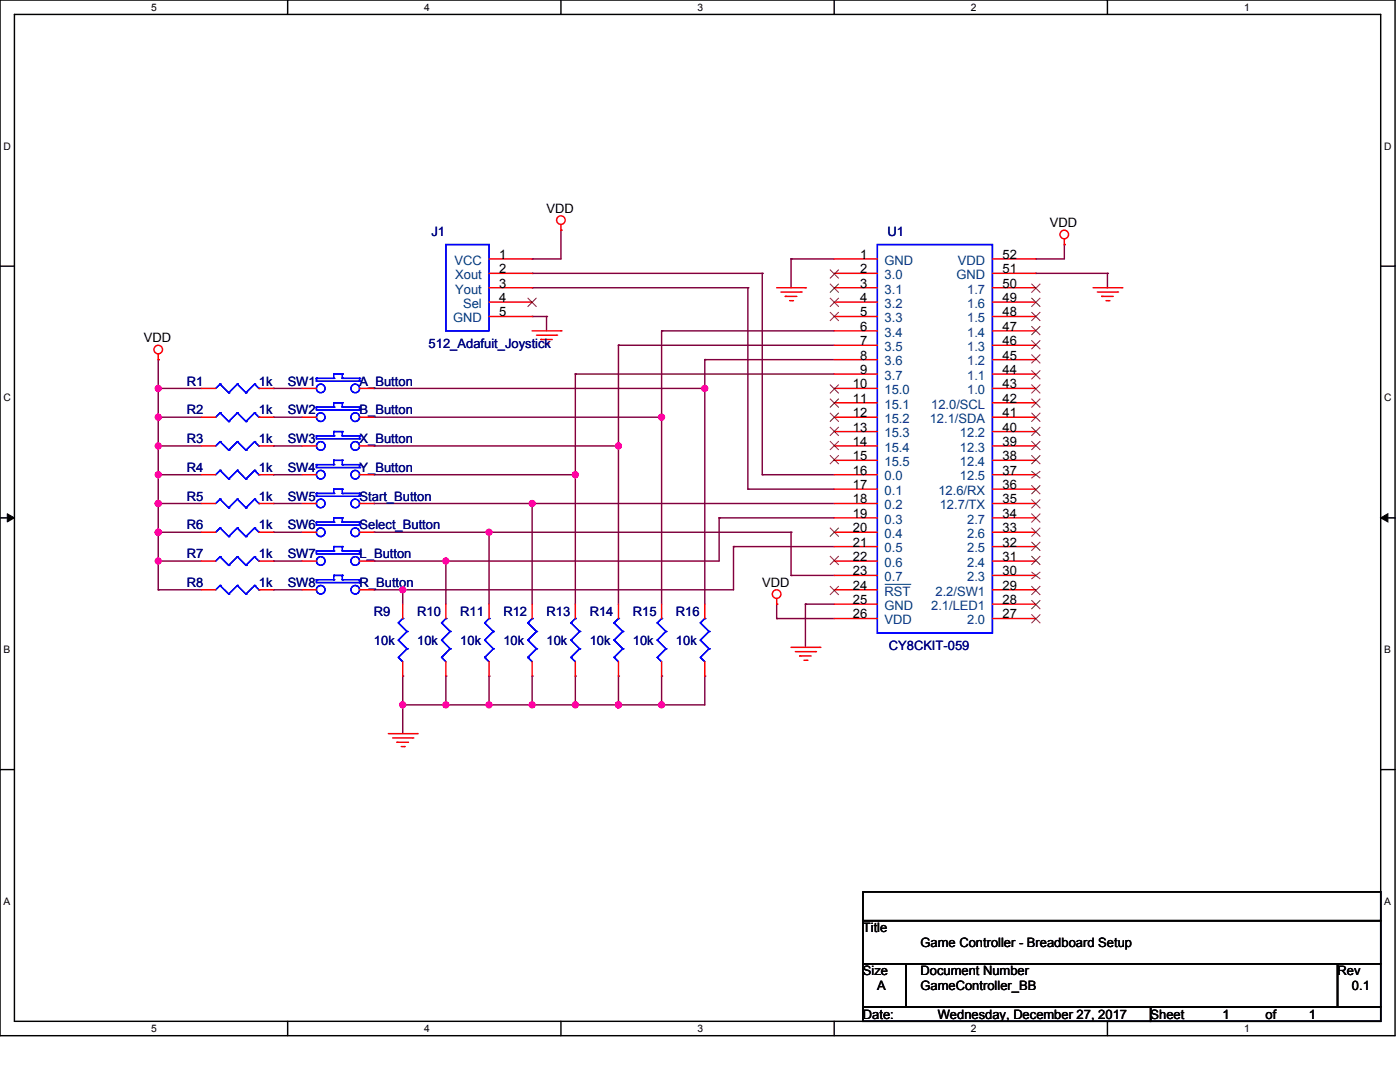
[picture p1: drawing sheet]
<svg xmlns="http://www.w3.org/2000/svg" width="279mm" height="216mm" viewBox="0 0 279 216" stroke-linecap="round" stroke-linejoin="round" font-family="sans-serif">
<path d="M0 0h278.4v206.7h-278.4zM2.9 2.9h272.6v200.9h-272.6z" fill="none" stroke="#000" stroke-width=".29"/>
<g fill="#fff">
<path d="M30.1 .3h1.2v2.3h-1.2z"/>
<path d="M30.1 204.1h1.2v2.3h-1.2z"/>
</g>
<path d="M57.4 0v2.9M57.4 203.8v2.9" fill="none" stroke="#000" stroke-width=".29"/>
<g fill="#fff">
<path d="M84.7 .3h1.1v2.3h-1.1z"/>
<path d="M84.7 204.1h1.1v2.3h-1.1z"/>
</g>
<path d="M111.9 0v2.9M111.9 203.8v2.9" fill="none" stroke="#000" stroke-width=".29"/>
<g fill="#fff">
<path d="M139.2 .3h1.1v2.3h-1.1z"/>
<path d="M139.2 204.1h1.1v2.3h-1.1z"/>
</g>
<path d="M166.5 0v2.9M166.5 203.8v2.9" fill="none" stroke="#000" stroke-width=".29"/>
<g fill="#fff">
<path d="M193.7 .3h1.2v2.3h-1.2z"/>
<path d="M193.7 204.1h1.2v2.3h-1.2z"/>
</g>
<path d="M221 0v2.9M221 203.8v2.9" fill="none" stroke="#000" stroke-width=".29"/>
<g fill="#fff">
<path d="M248.3 .3h1.1v2.3h-1.1z"/>
<path d="M248.3 204.1h1.1v2.3h-1.1z"/>
<path d="M.7 28h1.5v2.3h-1.5z"/>
<path d="M276.3 28h1.4v2.3h-1.4z"/>
<path d="M.7 78.2h1.5v2.3h-1.5z"/>
<path d="M276.3 78.2h1.4v2.3h-1.4z"/>
</g>
<path d="M0 53.1h2.9M275.5 53.1h2.9" fill="none" stroke="#000" stroke-width=".29"/>
<g fill="#fff">
<path d="M.7 128.4h1.4v2.3h-1.4z"/>
<path d="M276.3 128.4h1.3v2.3h-1.3z"/>
</g>
<path d="M0 103.3h2.9M275.5 103.3h2.9" fill="none" stroke="#000" stroke-width=".29"/>
<path d="M1.4 102.5l1.5 .8-1.5 .9zM275.5 103.3l1.5-.8v1.7z" fill="#000" stroke="#000" stroke-width=".2"/>
<g fill="#fff">
<path d="M.7 178.7h1.4v2.3h-1.4z"/>
<path d="M276.3 178.7h1.3v2.3h-1.3z"/>
</g>
<path d="M0 153.6h2.9M275.5 153.6h2.9M172.2 178h103.3v5.7h-103.3zM172.2 183.7h103.3v8.6h-103.3zM172.2 192.3h8.6v8.6h-8.6zM180.8 192.3h86.1v8.6h-86.1zM266.9 192.3h8.6v8.6h-8.6zM172.2 200.9h57.4v2.9h-57.4zM229.6 200.9h45.9v2.9h-45.9z" fill="none" stroke="#000" stroke-width=".29"/>
<g fill="none" stroke="#800040" stroke-width=".29">
<path d="M106.2 57.4h.1M106.2 54.5h.1M106.2 51.7h.1M106.2 54.5h45.9M106.2 57.4h43.1M112 45.9h.1M112 45.9v5.8h-5.8M149.3 57.4h.1M149.3 57.4v40.2M152.1 54.5h.1M152.1 54.5v40.2M157.9 51.7h.1"/>
<path d="M157.9 51.7v5.7M157.9 51.7h8.6M206.7 51.7h.1M206.7 54.5h.1M206.7 54.5h14.3M212.4 48.8h.1M212.4 48.8v2.9h-5.7M221 54.5h.1M221 54.5v2.9M31.6 77.5h.1M31.6 71.8h.1M31.6 71.8v45.9"/>
<path d="M31.6 77.5h8.6M54.5 77.5h.1M54.5 77.5h5.8M74.6 77.5h.1M74.6 77.5h66.1M106.2 63.2h.1M106.2 63.2h2.9M109.1 63.2h.1M109.1 63.2v2.8M114.8 74.6h.1M114.8 74.6v46M114.8 74.6h51.7"/>
<path d="M123.4 68.9h.1M123.4 68.9v51.7M123.4 68.9h43.1M132 66h.1M132 66v54.6M132 66h34.5M140.7 77.5h.1M140.7 71.8h.1M140.7 71.8v48.8M140.7 71.8h25.8M31.6 83.2h.1M31.6 89h.1"/>
<path d="M31.6 94.7h.1M31.6 83.2h8.6M31.6 89h8.6M31.6 94.7h8.6M54.5 83.2h.1M54.5 89h.1M54.5 94.7h.1M54.5 83.2h5.8M54.5 89h5.8M54.5 94.7h5.8M74.6 94.7h.1M74.6 89h.1"/>
<path d="M74.6 83.2h.1M74.6 83.2h57.4M74.6 89h48.8M74.6 94.7h40.2M114.8 94.7h.1M123.4 89h.1M132 83.2h.1M149.3 97.6h.1M149.3 97.6h17.2M152.1 94.7h.1M152.1 94.7h14.4M31.6 100.5h.1"/>
<path d="M31.6 106.2h.1M31.6 112h.1M31.6 117.7h.1M31.6 100.5h8.6M31.6 106.2h8.6M31.6 112h8.6M31.6 117.7h8.6M54.5 100.5h.1M54.5 106.2h.1M54.5 112h.1M54.5 117.7h.1M54.5 100.5h5.8"/>
<path d="M54.5 106.2h5.8M54.5 112h5.8M54.5 117.7h5.8M74.6 100.5h.1M74.6 106.2h.1M74.6 117.7h.1M74.6 112h.1M74.6 100.5h91.9M74.6 106.2h83.3M80.4 117.7h.1M80.4 117.7v2.9M89 112h.1"/>
<path d="M89 112v8.6M97.6 106.2h.1M97.6 106.2v14.4M106.2 100.5h.1M106.2 100.5v20.1M143.5 103.3h.1M143.5 103.3v8.7h-68.9M143.5 103.3h23M146.4 109.1h.1M146.4 109.1v8.6h-71.8M146.4 109.1h20.1M157.9 106.2h.1"/>
<path d="M157.9 114.8h.1M157.9 106.2v8.6M157.9 114.8h8.6M80.4 134.9h.1M80.4 134.9v11.5M89 134.9h.1M89 134.9v5.8M97.6 134.9h.1M97.6 134.9v5.8M106.2 134.9h.1M106.2 134.9v5.8M114.8 134.9h.1"/>
<path d="M114.8 134.9v5.8M123.4 134.9h.1M123.4 134.9v5.8M132 134.9h.1M132 134.9v5.8M140.7 134.9h.1M140.7 134.9v5.8h-60.3M155 120.6h.1M155 123.4h.1M155 120.6v2.8M155 123.4h11.5M160.7 120.6h.1"/>
<path d="M160.7 120.6h5.8M160.7 120.6v8.6M80.4 140.7h.1M89 140.7h.1M97.6 140.7h.1M106.2 140.7h.1M114.8 140.7h.1M123.4 140.7h.1M132 140.7h.1"/>
</g>
<g fill="#f0f" stroke="#f0f" stroke-width=".29">
<circle cx="31.6" cy="77.5" r=".57"/>
<circle cx="31.6" cy="89" r=".57"/>
<circle cx="31.6" cy="83.2" r=".57"/>
<circle cx="31.6" cy="100.5" r=".57"/>
<circle cx="31.6" cy="94.7" r=".57"/>
<circle cx="31.6" cy="106.2" r=".57"/>
<circle cx="31.6" cy="111.9" r=".57"/>
<circle cx="80.4" cy="117.7" r=".57"/>
<circle cx="89" cy="111.9" r=".57"/>
<circle cx="97.6" cy="106.2" r=".57"/>
<circle cx="106.2" cy="100.5" r=".57"/>
<circle cx="114.8" cy="94.7" r=".57"/>
<circle cx="123.4" cy="89" r=".57"/>
<circle cx="132" cy="83.2" r=".57"/>
<circle cx="140.6" cy="77.5" r=".57"/>
<circle cx="80.4" cy="140.6" r=".57"/>
<circle cx="97.6" cy="140.6" r=".57"/>
<circle cx="89" cy="140.6" r=".57"/>
<circle cx="106.2" cy="140.6" r=".57"/>
<circle cx="123.4" cy="140.6" r=".57"/>
<circle cx="114.8" cy="140.6" r=".57"/>
<circle cx="132" cy="140.6" r=".57"/>
</g>
<g fill="none" stroke="#f00" stroke-width=".29">
<path d="M97.6 57.4h8.6M97.6 51.7h8.6M97.6 54.5h8.6M112 45.9h.1M112 44.8v1.1M155 57.4h5.7M155.9 58.3h4M156.7 59.1h.1M156.7 59.1h2.3M157.6 60h.6M158.2 60h.1M159.9 58.3h.1"/>
<path d="M160.7 57.4h.1M166.5 57.4h8.6M166.5 51.7h8.6M166.5 54.5h8.6M198.1 57.4h8.6M198.1 51.7h8.6M198.1 54.5h8.6M212.4 48.8h.1M212.4 47.7v1.1M218.1 57.4h5.8M219 58.3h4M219.9 59.1h.1"/>
<path d="M219.9 59.1h2.3M220.7 60h.6M221.3 60h.1M223 58.3h.1M223.9 57.4h.1M31.6 71.8h.1M31.6 70.6v1.2M40.2 77.5h2.9M51.7 77.5h2.8M60.3 77.5h2.9M71.8 77.5h2.8M97.6 60.3h8.6"/>
<path d="M97.6 63.2h8.6M106.2 66h5.8M107.1 66.9h4M107.9 67.7h.1M107.9 67.7h2.3M108.8 68.6h.6M109.4 68.6h.1M111.1 66.9h.1M112 66h.1M166.5 66h8.6M166.5 60.3h8.6M166.5 63.2h8.6"/>
<path d="M166.5 68.9h8.6M166.5 71.8h8.6M166.5 74.6h8.6M166.5 77.5h8.6M198.1 66h8.6M198.1 60.3h8.6M198.1 63.2h8.6M198.1 68.9h8.6M198.1 71.8h8.6M198.1 74.6h8.6M198.1 77.5h8.6M40.2 83.2h2.9"/>
<path d="M40.2 89h2.9M40.2 94.7h2.9M51.7 83.2h2.8M51.7 89h2.8M51.7 94.7h2.8M60.3 83.2h2.9M60.3 89h2.9M60.3 94.7h2.9M71.8 83.2h2.8M71.8 89h2.8M71.8 94.7h2.8M166.5 80.4h8.6"/>
<path d="M166.5 83.2h8.6M166.5 86.1h8.6M166.5 89h8.6M166.5 91.9h8.6M166.5 94.7h8.6M166.5 97.6h8.6M198.1 80.4h8.6M198.1 83.2h8.6M198.1 86.1h8.6M198.1 89h8.6M198.1 91.9h8.6M198.1 94.7h8.6"/>
<path d="M198.1 97.6h8.6M40.2 106.2h2.9M40.2 117.7h2.9M40.2 100.5h2.9M40.2 112h2.9M51.7 106.2h2.8M51.7 117.7h2.8M51.7 100.5h2.8M51.7 112h2.8M60.3 106.2h2.9M60.3 117.7h2.9M60.3 100.5h2.9"/>
<path d="M60.3 112h2.9M71.8 106.2h2.8M71.8 117.7h2.8M71.8 100.5h2.8M71.8 112h2.8M155 119.4v1.2M166.5 106.2h8.6M166.5 117.7h8.6M166.5 100.5h8.6M166.5 103.3h8.6M166.5 109.1h8.6M166.5 112h8.6"/>
<path d="M166.5 114.8h8.6M198.1 106.2h8.6M198.1 117.7h8.6M198.1 100.5h8.6M198.1 103.3h8.6M198.1 109.1h8.6M198.1 112h8.6M198.1 114.8h8.6M80.4 120.6v2.8M80.4 132v2.9M89 120.6v2.8M89 132v2.9"/>
<path d="M97.6 120.6v2.8M97.6 132v2.9M106.2 120.6v2.8M106.2 132v2.9M114.8 120.6v2.8M114.8 132v2.9M123.4 120.6v2.8M123.4 132v2.9M132 120.6v2.8M132 132v2.9M140.7 120.6v2.8M140.7 132v2.9"/>
<path d="M155 120.6h.1M157.9 129.2h5.7M158.7 130h4.1M159.6 130.9h.1M159.6 130.9h2.3M160.5 131.8h.5M161 131.8h.1M162.8 130h.1M163.6 129.2h.1M166.5 120.6h8.6M166.5 123.4h8.6M198.1 120.6h8.6"/>
<path d="M198.1 123.4h8.6M77.5 146.4h5.7M78.4 147.2h4M79.2 148.1h.1M79.2 148.1h2.3M80.1 149h.6M80.7 149h.1M82.4 147.2h.1M83.2 146.4h.1"/>
<circle cx="111.9" cy="43.9" r=".86"/>
<circle cx="212.4" cy="46.8" r=".86"/>
<circle cx="31.6" cy="69.7" r=".85"/>
<circle cx="155" cy="118.5" r=".86"/>
</g>
<g fill="none" stroke="#00f" stroke-width=".29">
<path d="M89 48.8h8.6v17.2h-8.6zM175.1 48.8h23v77.5h-23zM43.9 76.6h.1M43.9 76.6l-.8 .9M43.9 76.6l1.7 1.8M45.6 78.4h.1M47.4 76.6h.1M47.4 76.6l-1.8 1.8M47.4 76.6l1.7 1.8M49.1 78.4h.1M50.8 76.6h.1M50.8 76.6l-1.7 1.8"/>
<path d="M50.8 76.6l.9 .9M51.7 77.5h.1M63.2 75.5h.1M63.2 75.5v.6h8.6M63.2 75.5h3.4M66.6 74.6h.1M66.6 75.5h.1M66.6 74.6v.9M66.6 74.6h1.7M68.3 75.5h.1M68.3 74.6h.1M68.3 74.6v.9"/>
<path d="M68.3 75.5h3.5M71.8 76.1h.1M71.8 75.5h.1M71.8 75.5v.6M43.9 88.1h.1M43.9 99.6h.1M43.9 82.4h.1M43.9 93.9h.1M43.9 88.1l-.8 .9M43.9 88.1l1.7 1.7M43.9 99.6l-.8 .9M43.9 99.6l1.7 1.7"/>
<path d="M43.9 82.4l-.8 .8M43.9 82.4l1.7 1.7M43.9 93.9l-.8 .8M43.9 93.9l1.7 1.7M45.6 89.8h.1M45.6 84.1h.1M45.6 95.6h.1M47.4 88.1h.1M47.4 99.6h.1M47.4 82.4h.1M47.4 93.9h.1M47.4 88.1l-1.8 1.7"/>
<path d="M47.4 88.1l1.7 1.7M47.4 99.6l-1.8 1.7M47.4 99.6l1.7 1.7M47.4 82.4l-1.8 1.7M47.4 82.4l1.7 1.7M47.4 93.9l-1.8 1.7M47.4 93.9l1.7 1.7M49.1 89.8h.1M49.1 84.1h.1M49.1 95.6h.1M50.8 88.1h.1M50.8 99.6h.1"/>
<path d="M50.8 82.4h.1M50.8 93.9h.1M50.8 88.1l-1.7 1.7M50.8 88.1l.9 .9M50.8 99.6l-1.7 1.7M50.8 99.6l.9 .9M50.8 82.4l-1.7 1.7M50.8 82.4l.9 .8M50.8 93.9l-1.7 1.7M50.8 93.9l.9 .8M51.7 89h.1M51.7 83.2h.1"/>
<path d="M51.7 94.7h.1M63.2 92.7h.1M63.2 87h.1M63.2 98.5h.1M63.2 81.2h.1M63.2 92.7v.6h8.6M63.2 92.7h3.4M63.2 81.2v.6h8.6M63.2 87v.5h8.6M63.2 98.5v.5h8.6M63.2 87h3.4M63.2 98.5h3.4"/>
<path d="M63.2 81.2h3.4M66.6 91.9h.1M66.6 92.7h.1M66.6 86.1h.1M66.6 87h.1M66.6 97.6h.1M66.6 98.5h.1M66.6 80.4h.1M66.6 81.2h.1M66.6 91.9h1.7M66.6 80.4v.8M66.6 86.1v.9"/>
<path d="M66.6 91.9v.8M66.6 97.6v.9M66.6 86.1h1.7M66.6 97.6h1.7M66.6 80.4h1.7M68.3 92.7h.1M68.3 91.9h.1M68.3 87h.1M68.3 86.1h.1M68.3 98.5h.1M68.3 97.6h.1M68.3 81.2h.1"/>
<path d="M68.3 80.4h.1M68.3 92.7h3.5M68.3 80.4v.8M68.3 86.1v.9M68.3 91.9v.8M68.3 97.6v.9M68.3 87h3.5M68.3 98.5h3.5M68.3 81.2h3.5M71.8 93.3h.1M71.8 92.7h.1M71.8 87.5h.1"/>
<path d="M71.8 87h.1M71.8 99h.1M71.8 98.5h.1M71.8 81.8h.1M71.8 81.2h.1M71.8 81.2v.6M71.8 87v.5M71.8 92.7v.6M71.8 98.5v.5M43.9 105.3h.1M43.9 116.8h.1M43.9 111.1h.1"/>
<path d="M43.9 105.3l-.8 .9M43.9 105.3l1.7 1.8M43.9 116.8l-.8 .9M43.9 116.8l1.7 1.7M43.9 111.1l-.8 .9M43.9 111.1l1.7 1.7M45.6 107.1h.1M45.6 118.5h.1M45.6 101.3h.1M45.6 112.8h.1M47.4 105.3h.1M47.4 116.8h.1"/>
<path d="M47.4 111.1h.1M47.4 105.3l-1.8 1.8M47.4 105.3l1.7 1.8M47.4 116.8l-1.8 1.7M47.4 116.8l1.7 1.7M47.4 111.1l-1.8 1.7M47.4 111.1l1.7 1.7M49.1 107.1h.1M49.1 118.5h.1M49.1 101.3h.1M49.1 112.8h.1M50.8 105.3h.1"/>
<path d="M50.8 116.8h.1M50.8 111.1h.1M50.8 105.3l-1.7 1.8M50.8 105.3l.9 .9M50.8 116.8l-1.7 1.7M50.8 116.8l.9 .9M50.8 111.1l-1.7 1.7M50.8 111.1l.9 .9M51.7 106.2h.1M51.7 117.7h.1M51.7 100.5h.1M51.7 112h.1"/>
<path d="M63.2 104.2h.1M63.2 115.7h.1M63.2 109.9h.1M63.2 104.2v.6h8.6M63.2 109.9v.6h8.6M63.2 115.7v.5h8.6M63.2 104.2h3.4M63.2 115.7h3.4M63.2 109.9h3.4M66.6 103.3h.1M66.6 104.2h.1M66.6 114.8h.1"/>
<path d="M66.6 115.7h.1M66.6 109.1h.1M66.6 109.9h.1M66.6 103.3v.9M66.6 109.1v.8M66.6 114.8v.9M66.6 103.3h1.7M66.6 114.8h1.7M66.6 109.1h1.7M68.3 104.2h.1M68.3 103.3h.1M68.3 115.7h.1"/>
<path d="M68.3 114.8h.1M68.3 109.9h.1M68.3 109.1h.1M68.3 103.3v.9M68.3 109.1v.8M68.3 114.8v.9M68.3 104.2h3.5M68.3 115.7h3.5M68.3 109.9h3.5M71.8 104.8h.1M71.8 104.2h.1M71.8 116.2h.1"/>
<path d="M71.8 115.7h.1M71.8 110.5h.1M71.8 109.9h.1M71.8 104.2v.6M71.8 109.9v.6M71.8 115.7v.5M79.5 131.2h.1M79.5 127.7h.1M79.5 124.3h.1M79.5 131.2l.9 .8M79.5 127.7l1.7 1.8M79.5 124.3l1.7 1.7"/>
<path d="M80.4 123.4h.1M80.4 123.4l-.9 .9M81.2 129.5h.1M81.2 126h.1M81.2 129.5l-1.7 1.7M81.2 126l-1.7 1.7M88.1 131.2h.1M88.1 127.7h.1M88.1 124.3h.1M88.1 131.2l.9 .8M88.1 127.7l1.7 1.8M88.1 124.3l1.7 1.7"/>
<path d="M89 123.4h.1M89 123.4l-.9 .9M89.8 129.5h.1M89.8 126h.1M89.8 129.5l-1.7 1.7M89.8 126l-1.7 1.7M96.7 131.2h.1M96.7 127.7h.1M96.7 124.3h.1M96.7 131.2l.9 .8M96.7 127.7l1.8 1.8M96.7 124.3l1.8 1.7"/>
<path d="M97.6 123.4h.1M97.6 123.4l-.9 .9M98.5 129.5h.1M98.5 126h.1M98.5 129.5l-1.8 1.7M98.5 126l-1.8 1.7M105.3 131.2h.1M105.3 127.7h.1M105.3 124.3h.1M105.3 131.2l.9 .8M105.3 127.7l1.8 1.8M105.3 124.3l1.8 1.7"/>
<path d="M106.2 123.4h.1M106.2 123.4l-.9 .9M107.1 129.5h.1M107.1 126h.1M107.1 129.5l-1.8 1.7M107.1 126l-1.8 1.7M114 131.2h.1M114 127.7h.1M114 124.3h.1M114 131.2l.8 .8M114 127.7l1.7 1.8M114 124.3l1.7 1.7"/>
<path d="M114.8 123.4h.1M114.8 123.4l-.8 .9M115.7 129.5h.1M115.7 126h.1M115.7 129.5l-1.7 1.7M115.7 126l-1.7 1.7M122.6 131.2h.1M122.6 127.7h.1M122.6 124.3h.1M122.6 131.2l.8 .8M122.6 127.7l1.7 1.8M122.6 124.3l1.7 1.7"/>
<path d="M123.4 123.4h.1M123.4 123.4l-.8 .9M124.3 129.5h.1M124.3 126h.1M124.3 129.5l-1.7 1.7M124.3 126l-1.7 1.7M131.2 131.2h.1M131.2 127.7h.1M131.2 124.3h.1M131.2 131.2l.8 .8M131.2 127.7l1.7 1.8M131.2 124.3l1.7 1.7"/>
<path d="M132 123.4h.1M132 123.4l-.8 .9M132.9 129.5h.1M132.9 126h.1M132.9 129.5l-1.7 1.7M132.9 126l-1.7 1.7M139.8 131.2h.1M139.8 127.7h.1M139.8 124.3h.1M139.8 131.2l.9 .8M139.8 127.7l1.7 1.8M139.8 124.3l1.7 1.7"/>
<path d="M140.7 123.4h.1M140.7 123.4l-.9 .9M141.5 129.5h.1M141.5 126h.1M141.5 129.5l-1.7 1.7M141.5 126l-1.7 1.7"/>
<circle cx="64" cy="77.5" r=".86"/>
<circle cx="70.9" cy="77.5" r=".86"/>
<circle cx="64" cy="94.7" r=".86"/>
<circle cx="64" cy="83.2" r=".86"/>
<circle cx="64" cy="89" r=".86"/>
<circle cx="70.9" cy="94.7" r=".86"/>
<circle cx="70.9" cy="83.2" r=".86"/>
<circle cx="70.9" cy="89" r=".86"/>
<circle cx="64" cy="106.2" r=".86"/>
<circle cx="64" cy="111.9" r=".86"/>
<circle cx="64" cy="100.5" r=".86"/>
<circle cx="64" cy="117.7" r=".86"/>
<circle cx="70.9" cy="106.2" r=".86"/>
<circle cx="70.9" cy="100.5" r=".86"/>
<circle cx="70.9" cy="111.9" r=".86"/>
<circle cx="70.9" cy="117.7" r=".86"/>
</g>
<g fill="none" stroke="#804000" stroke-width=".2">
<path d="M105.3 59.4l1.8 1.8M107.1 59.4l-1.8 1.8M165.6 53.8l1.8 1.8M165.6 56.6l1.8 1.8M165.6 59.4l1.8 1.8M167.4 53.8l-1.8 1.8M167.4 56.6l-1.8 1.8M167.4 59.4l-1.8 1.8M205.8 56.6l1.8 1.8M205.8 59.4l1.8 1.8M207.6 56.6l-1.8 1.8M207.6 59.4l-1.8 1.8"/>
<path d="M165.6 62.3l1.8 1.7M165.6 76.7l1.8 1.8M165.6 79.6l1.8 1.7M167.4 62.3l-1.8 1.7M167.4 76.7l-1.8 1.8M167.4 79.6l-1.8 1.7M205.8 62.3l1.8 1.7M205.8 65.1l1.8 1.8M205.8 67.9l1.8 1.8M205.8 70.7l1.8 1.8M205.8 73.9l1.8 1.8M205.8 76.7l1.8 1.8"/>
<path d="M205.8 79.6l1.8 1.7M207.6 65.1l-1.8 1.8M207.6 70.7l-1.8 1.8M207.6 76.7l-1.8 1.8M207.6 62.3l-1.8 1.7M207.6 67.9l-1.8 1.8M207.6 73.9l-1.8 1.8M207.6 79.6l-1.8 1.7M165.6 82.4l1.8 1.7M165.6 85.2l1.8 1.8M165.6 88l1.8 1.8M165.6 90.8l1.8 1.8"/>
<path d="M167.4 82.4l-1.8 1.7M167.4 85.2l-1.8 1.8M167.4 88l-1.8 1.8M167.4 90.8l-1.8 1.8M205.8 82.4l1.8 1.7M205.8 85.2l1.8 1.8M205.8 88l1.8 1.8M205.8 90.8l1.8 1.8M205.8 94l1.8 1.4M205.8 96.8l1.8 1.8M205.8 99.7l1.8 1.7M207.6 82.4l-1.8 1.7"/>
<path d="M207.6 85.2l-1.8 1.8M207.6 88l-1.8 1.8M207.6 90.8l-1.8 1.8M207.6 94l-1.8 1.4M207.6 96.8l-1.8 1.8M207.6 99.7l-1.8 1.7M165.6 105.3l1.8 1.8M165.6 110.9l1.8 1.8M165.6 116.9l1.8 1.8M167.4 105.3l-1.8 1.8M167.4 110.9l-1.8 1.8M167.4 116.9l-1.8 1.8"/>
<path d="M205.8 102.5l1.8 1.7M205.8 105.3l1.8 1.8M205.8 108.1l1.8 1.8M205.8 110.9l1.8 1.8M205.8 114.1l1.8 1.4M205.8 116.9l1.8 1.8M205.8 119.8l1.8 1.7M207.6 102.5l-1.8 1.7M207.6 105.3l-1.8 1.8M207.6 108.1l-1.8 1.8M207.6 110.9l-1.8 1.8M207.6 114.1l-1.8 1.4"/>
<path d="M207.6 116.9l-1.8 1.8M207.6 119.8l-1.8 1.7M205.8 122.6l1.8 1.8M207.6 122.6l-1.8 1.8"/>
</g>
<path d="M176.6 116.6h5.3" fill="none" stroke="#004080" stroke-width=".2"/>
<g font-size="2.6" fill="#000080">
<text x="86.1" y="47.1">J1</text>
<text x="177.1" y="47.1">U1</text>
<text x="85.5" y="69.5">512_Adafuit_Joystick</text>
<text x="37.3" y="76.9">R1</text>
<text x="51.7" y="76.9">1k</text>
<text x="57.4" y="76.9">SW1</text>
<text x="71.8" y="76.9">A_Button</text>
<text x="37.3" y="82.7">R2</text>
<text x="51.7" y="82.7">1k</text>
<text x="57.4" y="82.7">SW2</text>
<text x="71.8" y="82.7">B_Button</text>
<text x="37.3" y="88.4">R3</text>
<text x="51.7" y="88.4">1k</text>
<text x="57.4" y="88.4">SW3</text>
<text x="71.8" y="88.4">X_Button</text>
<text x="37.3" y="94.2">R4</text>
<text x="51.7" y="94.2">1k</text>
<text x="57.4" y="94.2">SW4</text>
<text x="71.8" y="94.2">Y_Button</text>
<text x="37.3" y="99.9">R5</text>
<text x="51.7" y="99.9">1k</text>
<text x="57.4" y="99.9">SW5</text>
<text x="71.8" y="99.9">Start_Button</text>
<text x="37.3" y="105.6">R6</text>
<text x="51.7" y="105.6">1k</text>
<text x="57.4" y="105.6">SW6</text>
<text x="71.8" y="105.6">Select_Button</text>
<text x="37.3" y="111.4">R7</text>
<text x="51.7" y="111.4">1k</text>
<text x="57.4" y="111.4">SW7</text>
<text x="71.8" y="111.4">L_Button</text>
<text x="37.3" y="117.1">R8</text>
<text x="51.7" y="117.1">1k</text>
<text x="57.4" y="117.1">SW8</text>
<text x="71.8" y="117.1">R_Button</text>
<text x="74.6" y="122.9">R9</text>
<text x="83.2" y="122.9">R10</text>
<text x="91.9" y="122.9">R11</text>
<text x="100.5" y="122.9">R12</text>
<text x="109.1" y="122.9">R13</text>
<text x="117.7" y="122.9">R14</text>
<text x="126.3" y="122.9">R15</text>
<text x="134.9" y="122.9">R16</text>
<text x="74.6" y="128.6">10k</text>
<text x="83.2" y="128.6">10k</text>
<text x="91.9" y="128.6">10k</text>
<text x="100.5" y="128.6">10k</text>
<text x="109.1" y="128.6">10k</text>
<text x="117.7" y="128.6">10k</text>
<text x="126.3" y="128.6">10k</text>
<text x="134.9" y="128.6">10k</text>
<text x="177.4" y="129.8">CY8CKIT-059</text>
</g>
<g font-size="2.6">
<text x="109.1" y="42.5">VDD</text>
<text x="209.5" y="45.4">VDD</text>
<text x="99.6" y="51.7">1</text>
<text x="171.6" y="51.7">1</text>
<text x="200.1" y="51.7">52</text>
<text x="99.6" y="54.5">2</text>
<text x="99.6" y="57.4">3</text>
<text x="171.6" y="54.5">2</text>
<text x="171.6" y="57.4">3</text>
<text x="200.1" y="54.5">51</text>
<text x="200.1" y="57.4">50</text>
<text x="99.6" y="60.3">4</text>
<text x="99.6" y="63.1">5</text>
<text x="171.6" y="60.3">4</text>
<text x="171.6" y="63.1">5</text>
<text x="200.1" y="60.3">49</text>
<text x="200.1" y="63.1">48</text>
<text x="28.7" y="68.3">VDD</text>
<text x="171.6" y="66">6</text>
<text x="171.6" y="68.9">7</text>
<text x="171.6" y="71.8">8</text>
<text x="200.1" y="66">47</text>
<text x="200.1" y="68.9">46</text>
<text x="200.1" y="71.8">45</text>
<text x="170.2" y="77.5">10</text>
<text x="171.6" y="74.6">9</text>
<text x="200.1" y="74.6">44</text>
<text x="200.1" y="77.5">43</text>
<text x="170.2" y="80.4">11</text>
<text x="170.2" y="83.2">12</text>
<text x="200.1" y="80.4">42</text>
<text x="200.1" y="83.2">41</text>
<text x="170.2" y="86.1">13</text>
<text x="170.2" y="89">14</text>
<text x="200.1" y="86.1">40</text>
<text x="200.1" y="89">39</text>
<text x="170.2" y="91.8">15</text>
<text x="170.2" y="94.7">16</text>
<text x="200.1" y="91.8">38</text>
<text x="200.1" y="94.7">37</text>
<text x="170.2" y="97.6">17</text>
<text x="170.2" y="100.5">18</text>
<text x="200.1" y="97.6">36</text>
<text x="200.1" y="100.5">35</text>
<text x="170.2" y="103.3">19</text>
<text x="170.2" y="106.2">20</text>
<text x="200.1" y="103.3">34</text>
<text x="200.1" y="106.2">33</text>
<text x="170.2" y="109.1">21</text>
<text x="170.2" y="111.9">22</text>
<text x="200.1" y="109.1">32</text>
<text x="200.1" y="111.9">31</text>
<text x="152.1" y="117.1">VDD</text>
<text x="170.2" y="114.8">23</text>
<text x="170.2" y="117.7">24</text>
<text x="200.1" y="114.8">30</text>
<text x="200.1" y="117.7">29</text>
<text x="170.2" y="120.5">25</text>
<text x="170.2" y="123.4">26</text>
<text x="200.1" y="120.5">28</text>
<text x="200.1" y="123.4">27</text>
<text x="172.2" y="186">Title</text>
<text x="183.7" y="188.9">Game Controller - Breadboard Setup</text>
<text x="172.2" y="194.6">Size</text>
<text x="175.1" y="197.5">A</text>
<text x="183.7" y="194.6">Document Number</text>
<text x="183.7" y="197.5">GameController_BB</text>
<text x="266.9" y="194.6">Rev</text>
<text x="269.8" y="197.5">0.1</text>
<text x="172.2" y="203.2">Date:</text>
<text x="187.1" y="203.2">Wednesday, December 27, 2017</text>
<text x="229.6" y="203.2">Sheet</text>
<text x="244" y="203.2">1</text>
<text x="252.6" y="203.2">of</text>
<text x="261.2" y="203.2">1</text>
</g>
<g font-size="2.6" fill="#004080">
<text x="90.7" y="52.8">VCC</text>
<text x="176.5" y="52.8">GND</text>
<text x="191.2" y="52.8">VDD</text>
<text x="90.8" y="55.7">Xout</text>
<text x="90.8" y="58.6">Yout</text>
<text x="176.5" y="55.7">3.0</text>
<text x="176.5" y="58.6">3.1</text>
<text x="190.9" y="55.7">GND</text>
<text x="193" y="58.6">1.7</text>
<text x="90.4" y="64.3">GND</text>
<text x="92.4" y="61.4">Sel</text>
<text x="176.5" y="61.4">3.2</text>
<text x="176.5" y="64.3">3.3</text>
<text x="193" y="61.4">1.6</text>
<text x="193" y="64.3">1.5</text>
<text x="176.5" y="67.2">3.4</text>
<text x="176.5" y="70">3.5</text>
<text x="193" y="67.2">1.4</text>
<text x="193" y="70">1.3</text>
<text x="176.5" y="72.9">3.6</text>
<text x="176.5" y="75.8">3.7</text>
<text x="193" y="72.9">1.2</text>
<text x="193" y="75.8">1.1</text>
<text x="176.5" y="78.7">15.0</text>
<text x="176.5" y="81.5">15.1</text>
<text x="185.8" y="81.5">12.0/SCL</text>
<text x="193" y="78.7">1.0</text>
<text x="176.5" y="84.4">15.2</text>
<text x="176.5" y="87.3">15.3</text>
<text x="185.5" y="84.4">12.1/SDA</text>
<text x="191.6" y="87.3">12.2</text>
<text x="176.5" y="90.1">15.4</text>
<text x="176.5" y="93">15.5</text>
<text x="176.5" y="95.9">0.0</text>
<text x="191.6" y="90.1">12.3</text>
<text x="191.6" y="93">12.4</text>
<text x="191.6" y="95.9">12.5</text>
<text x="176.5" y="98.8">0.1</text>
<text x="176.5" y="101.6">0.2</text>
<text x="187.3" y="98.8">12.6/RX</text>
<text x="187.6" y="101.6">12.7/TX</text>
<text x="176.5" y="104.5">0.3</text>
<text x="176.5" y="107.4">0.4</text>
<text x="193" y="104.5">2.7</text>
<text x="193" y="107.4">2.6</text>
<text x="176.5" y="110.2">0.5</text>
<text x="176.5" y="113.1">0.6</text>
<text x="193" y="110.2">2.5</text>
<text x="193" y="113.1">2.4</text>
<text x="176.5" y="116">0.7</text>
<text x="176.5" y="118.8">RST</text>
<text x="186.7" y="118.8">2.2/SW1</text>
<text x="193" y="116">2.3</text>
<text x="176.5" y="121.7">GND</text>
<text x="176.5" y="124.6">VDD</text>
<text x="185.8" y="121.7">2.1/LED1</text>
<text x="193" y="124.6">2.0</text>
</g>
<g font-size="2.1">
<text x="30.1" y="2.2">5</text>
<text x="84.7" y="2.2">4</text>
<text x="139.2" y="2.2">3</text>
<text x="193.7" y="2.2">2</text>
<text x="248.3" y="2.2">1</text>
<text x=".7" y="29.8">D</text>
<text x="276.3" y="29.8">D</text>
<text x=".7" y="80.1">C</text>
<text x="276.3" y="80.1">C</text>
<text x=".7" y="130.3">B</text>
<text x="276.3" y="130.3">B</text>
<text x=".7" y="180.5">A</text>
<text x="276.3" y="180.5">A</text>
<text x="30.1" y="205.9">5</text>
<text x="84.7" y="205.9">4</text>
<text x="139.2" y="205.9">3</text>
<text x="193.7" y="205.9">2</text>
<text x="248.3" y="205.9">1</text>
</g>
</svg>
